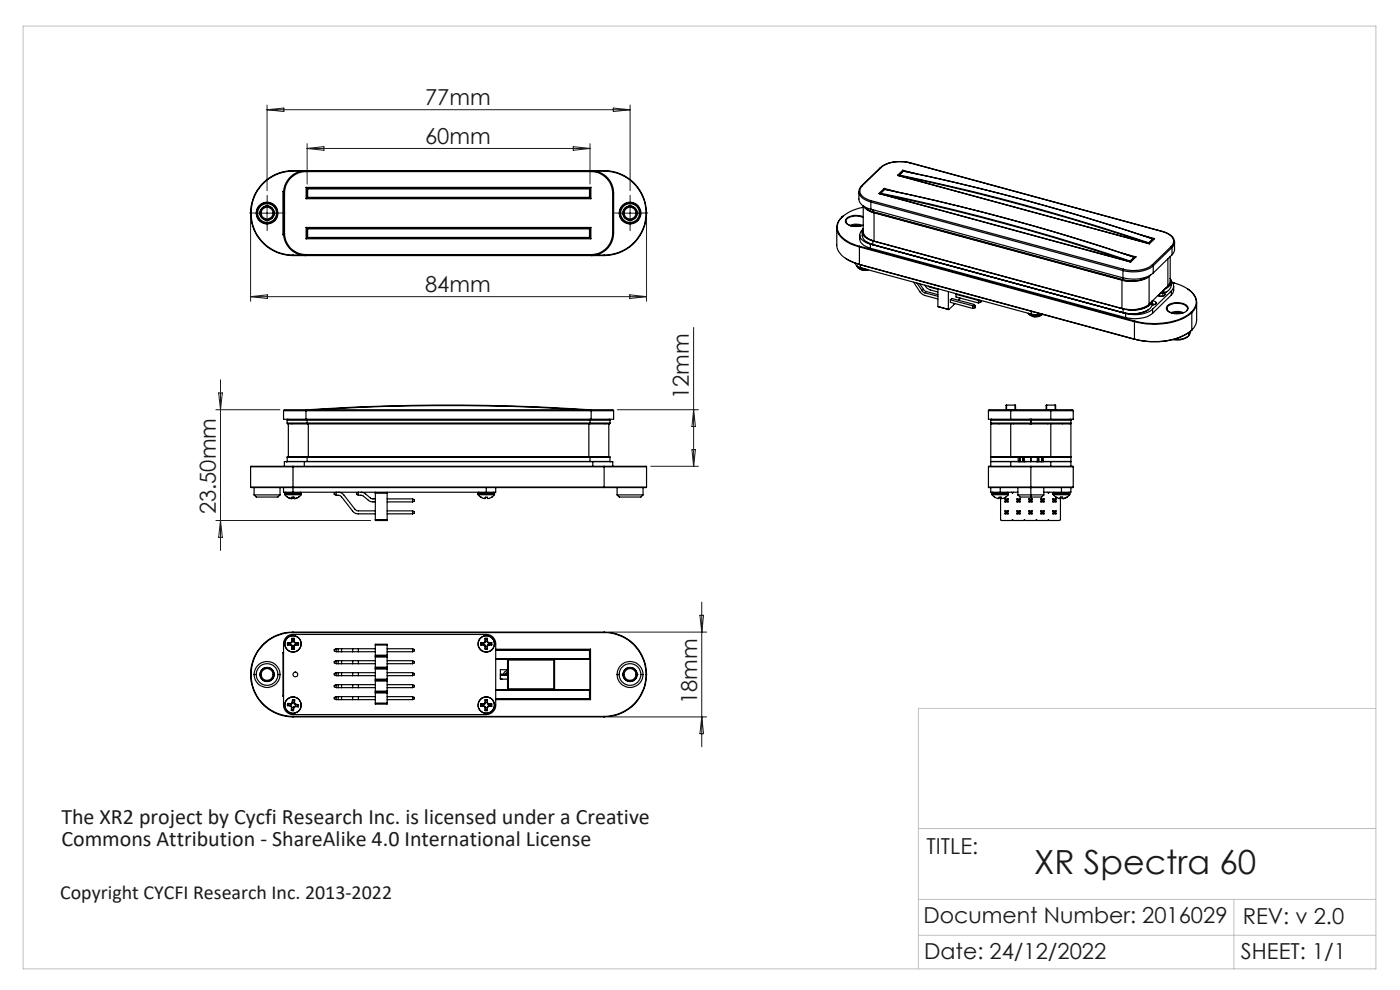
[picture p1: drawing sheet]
<svg xmlns="http://www.w3.org/2000/svg" width="297mm" height="210mm" viewBox="0 0 297 210" stroke-linecap="round" stroke-linejoin="round" font-family="sans-serif">
<path d="M54.2 45.2h-1.3M56.7 42.7v-1.3M56.7 47.7v1.2M59.2 45.2h1.2M131.2 45.2h-1.3M133.7 42.7v-1.3M133.7 47.7v1.2M136.2 45.2h1.2" fill="none" stroke="#191924" stroke-width=".21" stroke-dasharray="15.2 1.3 1.3 1.3"/>
<g fill="none" stroke="#191924" stroke-width=".21">
<path d="M56.7 22.3v18.2M56.7 23.3h77M56.7 23.3l3.5-.4v.8zM65.2 30.5v8.5M65.2 31.5h60M65.2 31.5l3.5-.4v.8zM121.6 31.1l3.6 .4-3.6 .4zM125.2 30.5v8.5M130.1 22.9l3.6 .4-3.6 .4zM133.7 22.3v18.2M53.2 46.2v17.7M54.2 45.2h5"/>
<path d="M56.7 42.7v5M131.2 45.2h5M133.7 42.7v5M137.2 46.2v17.7M53.2 62.9h84M53.2 62.9l3.5-.4v.8zM133.6 62.5l3.6 .4-3.6 .4zM147.1 69.5v29.4M45.8 86.9h13.6M46.4 83.4h.8l-.4 3.5zM46.8 80.6v36.2M131 86.9h17.2"/>
<path d="M138 98.9h10.2M146.8 95.4h.7l-.4 3.5zM147.1 86.9l.4 3.6h-.7zM45.8 110.4h32.8M46.8 110.4l.4 3.6h-.8zM129.2 134.1h20.7M148.5 130.5h.8l-.4 3.6zM148.9 127.7v30.7M129.2 152.1h20.7M148.9 152.1l.4 3.5h-.8z"/>
</g>
<path d="M4.9 5.5h287v200h-287zM291.9 150.3h-97.1v55.2M194.8 175.7h97.1M194.8 198.4h97.1M194.8 190.8h97.1M261.8 190.8v14.7" fill="none" stroke="#c0c0c0" stroke-width=".21"/>
<g fill="none" stroke="#000" stroke-width=".25">
<path d="M62.2 36.3a8.9 8.9 0 0 0-8.9 8.9M62.2 36.2a9 9 0 0 0-9 9M62.2 36.2v.1M62.2 36.2h66M62.2 36.3h1.7M64.9 36.4v-.1a4.4 4.4 0 0 0-4.6 4.6h.1M64.9 36.4a4.6 4.6 0 0 0-4.5 4.5M64.9 36.4h60.5M64.9 39.7l.3 .3M64.9 39.7v2.4M64.9 39.7h60.4M65.2 40v1.9"/>
<path d="M65.2 40h.1M65.3 40h59.8M65.3 40v.1M125.1 40v.1M125.1 40h.1M125.2 40v1.9M125.3 39.7l-.1 .3M125.3 39.7v2.4M125.4 36.4a4.6 4.6 0 0 1 4.6 4.5M125.4 36.4v-.1a4.6 4.6 0 0 1 4.8 4.6M126.4 36.3h1.8M128.2 36.3a8.9 8.9 0 0 1 8.9 8.9"/>
<path d="M128.2 36.2a9 9 0 0 1 9 9M128.2 36.2v.1M182.8 39.4l-.5 .8-.1 .6M182.9 39.4a1.56 1.56 0 0 0 .5 2.6l1.4 .6M182.9 39.4h-.1M186.8 35.6h.1M186.8 35.6l-4 3.8M186.9 35.6l-4 3.8M187.6 40v.2M187.6 40l-1.2 1.1M187.6 40l2.7 .7M190.4 37.2l53.4 14.5"/>
<path d="M190.7 37.2h.1M190.7 37.1v.1M190.7 37.2a460.5 460.5 0 0 1 53 14.4M190.7 37.1h.1M190.8 37.1l-.1 .1M190.8 37.1a452.9 452.9 0 0 1 52.9 14.4M191.5 36.1l.1 .2M191.5 36.1l-1.1 1.1M191.5 36.1l2.7 .7M191.6 36.3l-.9 .8M191.6 36.3a460.5 460.5 0 0 1 52.9 14.4M191.6 36.3h.1"/>
<path d="M191.6 36.3l-.8 .8M191.7 36.3a456.1 456.1 0 0 1 52.9 14.4M191.7 36.3h-.1M193 34.6a7 7 0 0 0-6.1 1M193 34.6l53.6 14.5M193.1 34.5a7.4 7.4 0 0 0-6.3 1.1M193.1 34.5l-.1 .1M193.1 34.5l53.5 14.6M53.2 45.2h.1M53.2 45.2a9 9 0 0 0 9 9M53.3 45.2a8.9 8.9 0 0 0 8.9 8.9M55.2 45.2a1.5 1.5 0 0 0 1.5 1.5 1.5 1.5 0 0 0 1.5-1.5"/>
<path d="M55.2 45.2a1.5 1.5 0 0 1 1.5-1.5 1.5 1.5 0 0 1 1.5 1.5M55.2 45.2h.1M55.2 45.2h.2M55.4 45.2a1.24 1.24 0 0 1 1.3-1.3 1.24 1.24 0 0 1 1.2 1.3M55.4 45.2a1.23 1.23 0 0 0 1.3 1.3 1.23 1.23 0 0 0 1.2-1.3M57.9 45.2h.3M58.2 45.2h.1M60 40.6l.1 .1M60 40.6v9.2M60 40.6h.2M60 49.8h.2M60.1 40.7h.1"/>
<path d="M60.1 49.7l-.1 .1M60.1 49.7h.1M60.1 40.7v9M60.4 49.5a4.5 4.5 0 0 0 4.5 4.5M60.4 49.5h-.1a4.4 4.4 0 0 0 4.6 4.6v-.1M60.4 40.9v8.6M62.2 54.1v.1M62.2 54.2h66M62.2 54.1h1.7M64.9 54h60.5M64.9 48.3l.3 .2M64.9 48.3v2.4"/>
<path d="M64.9 42.1h60.4M64.9 50.7h60.4M64.9 48.3h60.4M65.2 41.9l-.3 .2M65.2 50.4l-.3 .3M65.2 48.5v1.9M65.2 41.9h.1M65.2 48.5h.1M65.2 50.4h.1M65.3 40.1h59.8M65.3 41.9h59.8M65.3 41.9h.1"/>
<path d="M65.3 50.4h59.8M65.3 50.4h.1M65.3 48.5h59.8M65.3 48.5h.1M65.3 40.1v1.8M65.3 48.5v1.9M125.1 41.9h.1M125.1 50.4h.1M125.1 48.5h.1M125.1 40.1v1.8M125.1 48.5v1.9M125.2 41.9l.1 .2"/>
<path d="M125.2 50.4l.1 .3M125.2 48.5v1.9M125.3 48.3l-.1 .2M125.3 48.3v2.4M126.4 54.1h1.8M128.2 54.1v.1M130 40.9h.2M130 49.5a4.6 4.6 0 0 1-4.6 4.5M130 49.5h.2M130 40.9v8.6M130.2 49.5a4.6 4.6 0 0 1-4.8 4.6v-.1M130.2 40.9v8.6"/>
<path d="M132.2 45.2a1.5 1.5 0 0 0 1.4 1.5 1.5 1.5 0 0 0 1.5-1.5M132.2 45.2a1.5 1.5 0 0 1 1.4-1.5 1.5 1.5 0 0 1 1.5 1.5M132.2 45.2h.1M132.2 45.2h.2M132.4 45.2a1.25 1.25 0 0 1 1.2-1.3 1.25 1.25 0 0 1 1.3 1.3M132.4 45.2a1.25 1.25 0 0 0 1.2 1.3 1.25 1.25 0 0 0 1.3-1.3M134.9 45.2h.2M135.1 45.2h.1M137.1 45.2a8.9 8.9 0 0 1-8.9 8.9M137.1 45.2h.1M137.2 45.2a9 9 0 0 1-9 9M177.5 48.3v3.7a4.4 4.4 0 0 0 3.3 3.6l1.5 .5"/>
<path d="M178.6 46.1a2.91 2.91 0 0 0 .4 4.8l1.3 .8 2 .7M178.6 46.1h.1M178.6 46.1a2.84 2.84 0 0 0 .5 4.7l1.1 .7 2.2 .7M178.9 45.8l-.3 .3M179.4 54.8l1.5 .8 1.5 .5M179.5 47l.2 .4 .9 .5M180.3 47.8a3.3 3.3 0 0 1 2.7 0M180.8 48l.7-.2 1 .2M180.9 47.9h.1M180.9 47.9h1.5M181.5 55.9l.2 .5 .8 .4M181.8 56.3l.3 .6"/>
<path d="M181.8 56.4l.6 .5 1.3 .2M182.1 56.9l-.2-.2a2.1 2.1 0 0 0 2.3 .5M182.1 56.9l.9 .3h.9M182.2 40.7v1.5a2.44 2.44 0 0 0 2 2l.5 .2M182.2 40.7a2.49 2.49 0 0 0 2 2l.5 .2M182.2 56.7l.8 .2M182.3 56.1h.1M182.3 56.1l58.4 15.9M182.3 52.4l58.4 15.9M182.3 56.1l58.4 15.8M182.3 52.4v3.7M182.4 52.2l-.1 .2"/>
<path d="M182.4 52.2l58.3 15.9M182.4 49.8a2.19 2.19 0 0 0 1.8 2.7l.4 .2M182.4 47.9h.1M182.5 56.8l36.3 9.8M182.5 56.2v.6M182.9 49.2a2.2 2.2 0 0 0 1.8 2.5l.5 .2M183 48.7a1.55 1.55 0 0 0-.5 1.6 1.55 1.55 0 0 0 1.2 1.1l.9 .4M183.1 43.6l.9 .9 1.2 .5M183.1 46a3.2 3.2 0 0 0-3.7 .6 1.38 1.38 0 0 0 1.6 1.4h1.2l.9-.2M183.1 43.9a9.1 9.1 0 0 0-4.5 2.2M183.1 43.7v5.5a2.63 2.63 0 0 0 2.3 1.9M183.1 48.5a1.56 1.56 0 0 0 1.1 2.2l1 .3"/>
<path d="M183.1 48.5a1.4 1.4 0 0 0 .8 2l1.3 .6M183.1 46.1a3.3 3.3 0 0 0-3.6 .6l-.1 .3M183.2 43.7l.7 .6 1.3 .6M183.8 51.3l1.4 .6M183.8 44.4l1.6 .7M184.6 51.8l54.2 14.7M184.6 51.8v.9M184.6 52.7l54.2 14.7M184.7 42.9l53.5 14.5M184.7 42.9v1.5M184.7 44.4l53.5 14.5M184.8 42.6l-.1 .3"/>
<path d="M184.8 42.6l53.5 14.5M185.2 44.9v.1M185.2 51.1l53.1 14.4M185.2 51.9l53.1 14.4M185.2 44.5v.4M185.2 51.1v.8M185.2 44.9l53.1 14.4M185.2 51.1h.1M185.2 45l53.1 14.4M185.4 45.1l52.6 14.3M185.4 45.1v6M185.4 51.1l52.6 14.3"/>
<path d="M186.4 41.1l53.4 14.4M186.4 41.1l53.5 14.5M186.7 41.1h.1M186.8 41l-.1 .1M186.8 41.1a466.8 466.8 0 0 1 52.9 14.4M186.8 41.1h.1M186.8 41v.1M186.8 41a460.5 460.5 0 0 1 52.9 14.4M186.8 41h.1M187.6 40.2h.1M187.6 40.2l-.8 .8M187.7 40.2a457.4 457.4 0 0 1 52.9 14.4"/>
<path d="M187.7 40.2h.1M187.7 40.2l-.9 .8M187.7 40.2a453.1 453.1 0 0 1 52.9 14.3M193.8 59.9l1.4 2 .6 .6 3.2 .9M238 59.4l2.4 .3M238 59.4v6M238.1 53.7l2.9 .8M238.2 57.4v1.5M238.3 59.3v.1M238.3 58.9v.4M238.3 57.1l-.1 .3M239.7 55.5h.1"/>
<path d="M239.7 55.4v.1M239.7 55.4l.1 .1M239.8 55.5l.1 .1M239.8 55.5h.1M240.6 54.6l.1 .1M240.6 54.6l-.9 .8M240.6 54.5l.1 .1M240.6 54.5v.1M240.7 54.6v.1M240.7 54.7l-.9 .8M241 54.5l-1.2 1M241 54.5l-1.1 1.1"/>
<path d="M242.1 49.8l2.8 .8M243.7 51.6h.1M243.7 51.5v.1M243.7 51.5l.1 .1M243.8 51.7h.1M243.8 51.6h-.1M243.8 51.6h.1M243.8 58.7v5.8M244 58.4a6.4 6.4 0 0 1-5.7 .9M244.2 58.3a6.1 6.1 0 0 1-5.9 1.1M244.5 56.2a7.1 7.1 0 0 1-6.2 .9M244.5 56.2l.2 .2"/>
<path d="M244.5 50.7l.1 .1M244.5 50.7l-.8 .8M244.6 50.7l.1 .1M244.6 50.7h-.1M244.6 50.8l-.8 .8M244.6 50.8h.1M244.7 56.4a7.4 7.4 0 0 1-6.5 1M244.7 57.9a7.4 7.4 0 0 1-6.5 1M244.7 50.8h-.1M244.7 50.8h.1M244.7 56.4v1.5M244.9 50.6l-1.1 1.1"/>
<path d="M246.6 49.1a2.97 2.97 0 0 1 2.4 2l-.2 .6-.3 .6M246.6 49.1h.1M246.6 49.1a2.87 2.87 0 0 1 2.6 2.2M247.8 54.9v5.7M248.2 54.4v5.2l-.4 1M248.2 59.1a1.54 1.54 0 0 1-1 2.1M248.2 59a1.67 1.67 0 0 1-1.2 2.4M248.5 52.3l.1 .2M248.5 59.6l.2 .3a1.3 1.3 0 0 1-.2 1.8M248.5 59.7a2.2 2.2 0 0 1-1.8 2.6M248.5 52.3l-4 3.9M248.6 52.5l-3.9 3.9"/>
<path d="M248.6 52.5v1.5M248.6 54l-3.9 3.9M248.7 59.9l.3 .1M249 60a6.8 6.8 0 0 1 4.6 3.1 2.68 2.68 0 0 1-.9 3.1M249.2 51.3v1.8l-.6 .9M249.2 51.4l-.1 .5-.5 .6M194.5 60l1.1 1.7M195.1 60.2l.8 1.2M195.6 61.7l.6 .4M195.9 61.4l.6 .4M195.9 61.4l-.3 .3M196.2 60.5l.9 .9 1.9 .5"/>
<path d="M196.2 62.1l2.8 .8M196.5 61.8l-.3 .3M196.5 61.8l2.5 .7M196.9 60.7l.5 .3M197.4 61l1.6 .4M197.5 60.8l-.1 .2M199 65l2.2 .6M199 61.2v3.8M199 65l2.3 .7M201.2 61.8v3.8M201.2 65.6l.1 .1M201.6 63.6v.5l4.8 1.3"/>
<path d="M201.6 63.6l.3-.3 4.8 1.3M201.6 63.6l4.8 1.3M202.4 64.5h.1M202.5 64.5l-.1-.1-.1 .3-1 1M202.6 64.4l-.1 .1M202.8 62.4v.6l4.8 1.3M202.8 62.4l4.8 1.3M202.9 62.3l-.1 .1M203.5 63.4h.1M203.6 63.4v-.1l-.3 .4M203.8 63.2l-.2 .2M206.4 64.9v.5"/>
<path d="M206.4 64.9l.4 .1M206.7 64.6l-.3 .3M206.7 64.6l.2 .3M206.8 65v.3M206.8 65.3l-.4 .1M206.9 64.9l-.1 .1M206.9 64.9l-.1 .4M207.6 63.7v.6M207.6 63.7l.4 .2M207.7 63.6l-.1 .1M208 63.9v.2M208 64.1l-.4 .2"/>
<path d="M208.1 63.7v.1M208.1 63.8l-.1 .1M208.1 63.8l-.1 .3M218.2 66.6a2.71 2.71 0 0 0 3 .1 2.15 2.15 0 0 1-3-.1zM218.6 66.6a3.1 3.1 0 0 0 2.2 0l-.9 .1-1.1-.1M218.8 66v.6M219.4 67.2h.1M221.1 66.6a2.73 2.73 0 0 1-3-.1l.3 .2M238.3 65.5h.1M238.3 65.5v.8M238.8 66.5v.9M240.7 71.9v.1"/>
<path d="M240.7 68.3v3.6M240.7 68.1v.2M243.6 65.7a7 7 0 0 1-5.3 .6M243.8 64.5a6.5 6.5 0 0 1-5.8 .9M244.4 64a4.5 4.5 0 0 1-4.4 1.7l-1.1-.1M244.5 64.4v.3M244.5 64.4h.1M244.5 64.4a2.56 2.56 0 0 1-2.4 1.9l-1.6 .3-2.2-.3M244.5 63.8v.8M244.5 65.6a6.4 6.4 0 0 1-5.7 .9M244.5 66.5a6.7 6.7 0 0 1-5.7 .9M244.5 65.6v.9"/>
<path d="M245.3 64.2l-.3 .3-.6 .2 .8-.3a.48 .48 0 0 0-.2-.5 .48 .48 0 0 0-.6 0 3.6 3.6 0 0 1-3.3 1.8h-1.8l-1-.2M245.9 62.5h-.1h.2M246 62.5l-.3 .1M246 62.4v.1M246.1 62.2l.6 .1M246.7 61.7v.6M246.9 62.2l-.2 .1M246.9 61.4v.8M247 62.2l.1 .2a.95 .95 0 0 1-1.4 .3 1.04 1.04 0 0 0 1.4-.3M247.1 62.4h.1M247.6 61.8l-.7 .4M247.6 64.9a3.2 3.2 0 0 1 4.4 .3 1.29 1.29 0 0 1-1.3 1.3 2.99 2.99 0 0 1-3.2-.9z"/>
<path d="M247.8 60.6l-4 3.9M248.4 66.3a3.5 3.5 0 0 1 2.7 0M248.5 61.7v.9M248.5 61.7l-4 3.9M248.5 62.6l-4 3.9M248.8 66.5l.8-.2 1 .2-.7-.2-1 .2M249 66.5h.1M249 66.5h1.5M249 60.7v1l-.5 .9M250.5 66.5h.1M251.9 70.7a15 15 0 0 1-11.2 1.3M251.9 65.5l-.1 .3"/>
<path d="M251.9 65.5a1.25 1.25 0 0 0-1.3-1.1 2.61 2.61 0 0 0-3.1 1 1.06 1.06 0 0 0 1.2 1M252 71.4a3.8 3.8 0 0 1-3.2 .6M252 61.3a2.97 2.97 0 0 1 .8 5M252.2 71.2a3.9 3.9 0 0 1-3.1 .8M252.2 70.6v.6M252.5 70.3l-.1 .5-.2 .4M252.7 66.2a13.4 13.4 0 0 1-11.2 2.1l-.8-.2M252.7 66.2l.1 .1M252.8 70l-.8 .7M252.8 66.3a13.2 13.2 0 0 1-10.5 2.3l-1.6-.3M252.8 70a12.5 12.5 0 0 1-9.6 2.4l-2.5-.5M252.8 66.3v3.7"/>
<path d="M253.9 64.2v3.6a2.75 2.75 0 0 1-1.1 2.2M53.2 99h9M53.2 99v4.3M60.1 87.1h4.8M60.1 87.1v1.8h4.8M60.7 97.9h.1M60.7 97.9h.2M60.9 97.9h.1M61 96.9h.1M60.9 89.7l.1 .2h4.4M60.9 97.9h4.3M60.9 97h4.3"/>
<path d="M60.9 89.1h4.3M60.9 89.7h4.3M60.9 89.1v.6M60.9 97v.9M61.1 88.9l-.2 .2M61.2 89.9v7M62.2 98.9v.1M62.2 98.9l-9 .1M62.2 98.9h66M62.2 99h66M62.2 99v4.3M64.6 97.9h-4.3v1"/>
<path d="M64.6 97.9v1M64.6 97.9h61.2M64.9 86.9h-4.6l-.2 .2M64.9 86.9v.2M64.9 88.9h60.5M64.9 87.1v1.8M64.9 87.1h60.5M64.9 86.9h60.5M65.2 96.9v.1M65.2 97.9h.1M65.2 88.9v.2M65.2 89.7v.2"/>
<path d="M65.2 97h60M65.2 89.1v.6M65.2 97v.9M65.2 89.1h60M65.2 89.7h60M65.2 86.9h.1M65.3 86.9a449.2 449.2 0 0 1 59.8 0M65.3 86.9h.1M65.4 89.9v7h-4.4M65.4 89.9h59.5M66.7 86.9a455.1 455.1 0 0 1 56.9 0M124.9 89.9v7l4.5 .1"/>
<path d="M125.1 86.9h.1M125.2 96.9v.1M125.2 97.9h.1M125.2 89.7v.2M125.2 88.9v.2M125.2 97h4.2M125.2 97.9h4.2M125.2 89.7h4.2M125.2 89.1h4.2M125.2 89.1v.6M125.2 97v.9M125.4 86.9h4.6l.2 .2"/>
<path d="M125.4 87.1h4.8M125.4 86.9v.2M125.4 87.1v1.8M125.8 97.9h4.2v1M125.8 97.9v1M128.2 99h9M128.2 98.9v.1M128.2 98.9l9 .1M128.2 99v4.3M129.2 89.9v7M129.2 88.9l.2 .2M129.4 97.9h.1"/>
<path d="M129.4 89.7l-.1 .2h-4.4M129.4 97.9h.2M129.4 89.1v.6M129.4 97v.9M129.6 97.9h.1M130.2 87.1v1.8h-4.8M137.2 99v4.3M209.7 99h9M209.7 87.1l.1-.2h4.6v.2M209.7 87.1h4.7M209.7 87.1v1.8h4.7M209.7 99v4.3"/>
<path d="M210.2 98.9v-9h17v9M210.2 96.9h16.9M210.2 97.9h4.2M210.2 97.9h.1M210.2 97.9h6.2M210.2 97h6.2M210.2 89.1h8.5M210.2 89.7h8.5M210.2 89.7l.2 .2M210.2 89.1v.6M210.2 96.9v.1M210.4 88.9l-.2 .2"/>
<path d="M213.5 86.9h10.4M213.5 85.9l-.1 1M213.5 86.9h.1M213.5 85.9v1M213.5 85.9h1.8M214.4 88.9h8.5M214.4 87.1h8.5M214.4 97.9h8.5M214.4 87.1v1.8M214.4 89.9v7M214.4 97.9v1M215.3 85.9l.1 1"/>
<path d="M215.3 86.9h.1M215.3 85.9v1M216 97.9h1.5M216 96.9v1M216.4 97.9h-.1M216.4 97h.6M216.4 97.9h.6M216.4 96.9v1M217 97h1.7M217 97.9h1.7M217 96.9v1M217.3 96.9v1"/>
<path d="M217.5 97.9h.1M218.5 88.9l.2 .2M218.6 96.9l.1 .1M218.7 99h9M218.7 98.9v.1M218.7 98.9l9 .1M218.7 98.9l-9 .1M218.7 96.9h.1M218.7 97h1.6M218.7 97.9h1.6M218.7 97.9h.1M218.7 97.9h-.1"/>
<path d="M218.7 89.1h8.5M218.7 89.7h8.5M218.7 89.7l.2 .2M218.7 89.7l-.2 .2M218.7 89.1v.6M218.7 96.9v1M218.7 99v4.3M218.7 96.9v.1M218.9 88.9l-.2 .2M219.9 97.9h.1M219.9 97.9h1.5M220.1 96.9v1"/>
<path d="M220.3 97.9h.7M220.3 97h.7M220.3 96.9v1M221 97.9h.1M221 97.9h6.2M221 97h6.2M221 96.9v1M221.3 96.9v1M222 85.9l-.1 1M222 86.9h.1M222 85.9v1M222 85.9h1.8"/>
<path d="M222.9 87.1v-.2h4.6l.2 .2M222.9 87.1h4.8M222.9 97.9h4.3M222.9 87.1v1.8M222.9 89.9v7M222.9 97.9v1M223.8 85.9l.1 1M223.8 86.9h.1M223.8 85.9v1M227 88.9l.2 .2M227.1 96.9h.1M227.1 96.9l.1 .1"/>
<path d="M227.2 97.9h-.1M227.2 89.7l-.2 .2M227.2 89.1v.6M227.7 87.1v1.8h-4.8M227.7 99v4.3M53.2 103.3l9 .1M53.2 103.3h9M53.9 105h5.5M53.9 105l.5 .4h4.5l.5-.4M53.9 103.4v1.6M59.4 103.4v1.6M60.1 103.4v1h2.1"/>
<path d="M60.4 104.8v.1M60.4 104.6h3.5M60.4 104.8h3.5M60.4 104.6v.2M60.4 104.9l.6 .6M60.4 104.9h3.5M60.6 104.4l-.2 .2M61 105.5l.8 .3M61 105.5l.6 .2M61.6 105.7l.2 .1M61.6 105.7h.1M61.8 105.8h.1"/>
<path d="M61.8 105.8l.1-.1a.25 .25 0 0 1 .3-.2 .25 .25 0 0 1 .2 .2l.1 .1M62.1 105.5l-.3 .3M62.2 103.3v.1M62.2 103.4h66M62.2 103.3h66M62.2 103.4v1M62.2 104.4h41M62.3 105.5v.2M62.3 105.7l.1 .1M63.3 105.5l-.8 .3M63.7 104.4l.2 .2M63.9 104.9l-.6 .6"/>
<path d="M63.9 104.8v.1M63.9 104.6v.2M70.9 104.6l.4-.2v.6l-.4-.1zM71.3 105l.9 .2 2.7 3.4 .6 .3 4.1 .1M71.8 104.4l.5 .1 .5 .4 2.8 3.4 4 .1M75.6 104.6l.4-.2v.6l-.4-.1zM76 105l1.1 .2 1.5 1.2 1 .1M76.6 104.4l.6 .2 1.6 1.2h.8M79.6 110.2h2.5M79.6 104.4v6h2.5v-6M79.6 104.6h2.5M82.1 105.8h5.4"/>
<path d="M82.1 106.5h5.4M82.1 108.4h5.4M82.1 109h5.4M87.5 105.8v.7M87.5 108.4v.6M87.5 105.8l.4 .2v.3l-.4 .2M87.5 108.4l.4 .1v.3l-.4 .2M101.4 104.8l.1 .1M101.4 104.6h3.5M101.4 104.8h3.5M101.4 104.6v.2M101.5 104.9l.5 .6"/>
<path d="M101.5 104.9h3.4M101.6 104.4l-.2 .2M102 105.5h.1M103.2 103.4v1M104.7 104.4l.2 .2M104.9 104.9l-.9 .7a.33 .33 0 0 1-.3 .2 .33 .33 0 0 1-.3-.3 .35 .35 0 0 0-.4-.1 .35 .35 0 0 0-.2 .4l-.8-.3M104.9 104.8v.1M104.9 104.6v.2M105.2 103.4v1h-2M128.2 103.3h9M128.2 103.3v.1M130.9 105h5.5"/>
<path d="M130.9 105l.5 .4h4.6l.4-.4M130.9 103.4v1.6M136.4 103.4v1.6M137.2 103.3l-9 .1M209.7 103.3l9 .1M209.7 103.3h9M210.2 103.4v1h2M210.4 104.8l.1 .1M210.4 104.6h3.5M210.4 104.8h3.5M210.4 104.6v.2M210.5 104.9l.9 .7a.3 .3 0 0 0 .3 .2 .3 .3 0 0 0 .2-.3h.5a.27 .27 0 0 0 .2 .3 .27 .27 0 0 0 .3-.1l1-.8"/>
<path d="M210.5 104.9h3.4M210.6 104.4l-.2 .2M212.2 104.4h3.7M212.2 103.4v1M212.3 105.5v4.7l.1 .2h2.2l.2-.2 .2 .2h2.1l.2-.2 .2 .2h2.2l.2-.2 .2 .2h2.1l.2-.2 .2 .2h2.2l.2-.2v-4.7M213.2 105.8h.7M213.2 106.5h.7M213.2 108.4h.7M213.2 109h.7M213.2 105.8l.2 .2M213.2 105.8v.7M213.2 108.4v.6"/>
<path d="M213.2 108.4l.2 .1M213.4 106.3h.3M213.4 106.3l-.2 .2M213.4 106h.3M213.4 106v.3M213.4 108.5v.3M213.4 108.8l-.2 .2M213.4 108.5h.3M213.4 108.8h.3M213.7 106.3l.2 .2M213.7 106v.3M213.7 108.5v.3"/>
<path d="M213.7 108.8l.2 .2M213.7 104.4l.2 .2M213.9 105.8l-.2 .2M213.9 105.8v.7M213.9 108.4v.6M213.9 108.4l-.2 .1M213.9 104.8v.1M213.9 104.6v.2M214.6 104.4l.2 .2 .2-.2M215.8 105.8h.6M215.8 106.5h.6M215.8 108.4h.6"/>
<path d="M215.8 109h.6M215.8 108.4l.1 .1M215.8 105.8l.1 .2M215.8 105.8v.7M215.8 108.4v.6M215.9 105h5.5M215.9 105l.5 .4h2.3M215.9 103.4v1.6M215.9 106v.3M215.9 108.5v.3M215.9 106.3h.3M215.9 106h.3"/>
<path d="M215.9 106.3l-.1 .2M215.9 108.8l-.1 .2M215.9 108.5h.3M215.9 108.8h.3M216.2 108.8l.2 .2M216.2 106.3l.2 .2M216.2 106v.3M216.2 108.5v.3M216.4 105.8l-.2 .2M216.4 105.8v.7M216.4 108.4v.6M216.4 108.4l-.2 .1"/>
<path d="M218.3 105.8h.6M218.3 106.5h.6M218.3 108.4h.6M218.3 109h.6M218.3 108.4l.2 .1M218.3 105.8l.2 .2M218.3 105.8v.7M218.3 108.4v.6M218.5 106.3h.3M218.5 106h.3M218.5 106.3l-.2 .2M218.5 106v.3"/>
<path d="M218.5 108.5v.3M218.5 108.8l-.2 .2M218.5 108.5h.3M218.5 108.8h.3M218.7 103.3h9M218.7 103.3v.1M218.7 103.4v2M218.8 108.8l.1 .2M218.8 106.3l.1 .2M218.8 106v.3M218.8 108.5v.3M218.9 105.8l-.1 .2"/>
<path d="M218.9 105.8v.7M218.9 108.4v.6M218.9 108.4l-.1 .1M220.8 105.8h.7M220.8 106.5h.7M220.8 108.4h.7M220.8 109h.7M220.8 105.8l.2 .2M220.8 105.8v.7M220.8 108.4v.6M220.8 108.4l.2 .1M221 106v.3"/>
<path d="M221 108.5v.3M221 106.3h.3M221 106h.3M221 106.3l-.2 .2M221 108.8l-.2 .2M221 108.5h.3M221 108.8h.3M221.3 106v.3M221.3 108.5v.3M221.3 106.3l.2 .2M221.3 108.8l.2 .2M221.4 105l-.4 .4h-2.3"/>
<path d="M221.4 104.4h3.8M221.4 103.4v1.6M221.5 105.8l-.2 .2M221.5 105.8v.7M221.5 108.4v.6M221.5 108.4l-.2 .1M222.2 104.4l.2 .2 .2-.2M223.4 105.8h.6M223.4 106.5h.6M223.4 108.4h.6M223.4 109h.6M223.4 108.4l.2 .1"/>
<path d="M223.4 105.8l.2 .2M223.4 105.8v.7M223.4 108.4v.6M223.4 104.8v.1M223.4 104.6h3.5M223.4 104.8h3.5M223.4 104.6v.2M223.4 104.9l.6 .6M223.4 104.9h3.5M223.6 106.3h.2M223.6 106h.2M223.6 106.3l-.2 .2"/>
<path d="M223.6 106v.3M223.6 108.5v.3M223.6 108.5h.2M223.6 108.8h.2M223.6 108.8l-.2 .2M223.6 104.4l-.2 .2M223.8 108.8l.2 .2M223.8 106v.3M223.8 108.5v.3M223.8 106.3l.2 .2M224 105.5l.5 .2a.22 .22 0 0 0 .3 .1 .22 .22 0 0 0 .1-.3 .27 .27 0 0 1 .4-.1 .27 .27 0 0 1 .1 .3M224 105.5h.1"/>
<path d="M224 105.8l-.2 .2M224 105.8v.7M224 108.4v.6M224 108.4l-.2 .1M225.1 105.5l-.1 .3M225.2 103.4v1M225.3 105.5l.1 .2M225.4 105.5v.2M225.4 105.7l.1 .1M225.5 105.8h.1M225.7 105.7l-.2 .1M225.7 105.7l-.1 .1"/>
<path d="M226.3 105.5h.1M226.3 105.5l-.6 .2M226.7 104.4l.2 .2M226.9 104.9l-.5 .6M226.9 104.8v.1M226.9 104.6v.2M227.2 103.4v1h-2M227.7 103.3l-9 .1M60 138.5l.1 .1M60 138.5v9.2M60 138.5h.1M60.7 135.1l.7-.4 .8-.1h41a1.99 1.99 0 0 1 2 2v13a2.05 2.05 0 0 1-2 2h-41a2.05 2.05 0 0 1-2.1-2v-13l.2-.8z"/>
<path d="M61 136.3v.5M61 136.8h.6M61 136.3l.1 .1M61.1 136.4v.3M61.1 136.4h.5M61.1 136.7h.5M61.1 136.7l-.1 .1M61.6 136.8l.2 .1M61.6 136.3h-.6M61.6 136.3v.1M61.6 136.7v.1M61.6 136.7l.3 .1"/>
<path d="M61.8 136.2l-.2 .1M61.8 136.9l.1 .2M61.8 136.2l.1 .1M61.9 136.8l-.1 .1M61.9 136.8l.1 .3M61.9 136.3l-.3 .1M61.9 136l-.1 .2M61.9 137.1v.6M61.9 137.7h.5M61.9 135.4h.5M61.9 135.4v.6M61.9 136l.1 .1"/>
<path d="M61.9 135.4l.1 .1M62 137.6h.3M62 135.5h.3M62 136.1l-.1 .2M62 137.1h-.1M62 135.5v.6M62 137.1v.5M62 137.6l-.1 .1M62.2 134.2a8.9 8.9 0 0 0-8.9 8.9M62.2 134.1a9 9 0 0 0-9 9M62.2 134.1v.1M62.2 134.2h66"/>
<path d="M62.2 134.1h66M62.3 135.5v.6M62.3 137.1v.5M62.3 136.1l.1 .2M62.3 137.1h.1M62.3 137.6l.1 .1M62.4 137.1v.6M62.4 136l.1 .2M62.4 135.4v.6M62.4 136l-.1 .1M62.4 135.4l-.1 .1M62.4 136.8l.1 .1"/>
<path d="M62.4 136.3l.3 .1M62.4 136.8l-.1 .3M62.5 136.2l.2 .1M62.5 136.9l-.1 .2M62.5 136.2l-.1 .1M62.7 136.8l-.2 .1M62.7 136.3h.6M62.7 136.4h.5M62.7 136.7h.5M62.7 136.7l-.3 .1M62.7 136.3v.1M62.7 136.7v.1"/>
<path d="M63.2 136.4v.3M63.2 136.7l.1 .1M63.3 136.8h-.6M63.3 136.3v.5M63.3 136.3l-.1 .1M71.3 137.6v.6M71.3 137.6l-.4 .2v.3l.4 .1M71.3 137.6h.5M71.3 138.2h.5M71.8 137.6h.7M71.8 138.2h.7M71.8 137.6v.6"/>
<path d="M72.5 137.6h2.3M72.5 138.2h2.3M72.5 137.6v.6M74.8 138.2h1.2M74.8 137.6h1.2M74.8 137.6v.6M76 137.6v.6M76 137.6h3.6M76 138.2h3.6M79.6 136.7h2.5v12.7h-2.5zM79.6 139.4h2.5M79.6 139h2.5"/>
<path d="M79.6 136.8h2.5M79.6 139.2h2.5M82.1 137.6h5.4M82.1 138.2h5.4M87.5 137.6v.6M87.5 137.6l.4 .2v.3l-.4 .1M102 136.3v.5M102 136.8h.6M102 136.3l.1 .1M102.1 136.4v.3M102.1 136.4h.5M102.1 136.7h.5"/>
<path d="M102.1 136.7l-.1 .1M102.6 136.8l.2 .1M102.6 136.3h-.6M102.6 136.3v.1M102.6 136.7v.1M102.6 136.7l.3 .1M102.8 136.2l-.2 .1M102.8 136.9l.1 .2M102.8 136.2l.1 .1M102.9 136.8l-.1 .1M102.9 136.3l-.3 .1M102.9 136.8l.1 .3"/>
<path d="M102.9 136l-.1 .2M102.9 137.1v.6M102.9 136l.1 .1M102.9 137.7h.5M102.9 135.4h.5M102.9 135.4v.6M102.9 135.4l.1 .1M103 137.6h.3M103 135.5h.3M103 135.5v.6M103 137.1v.5M103 136.1l-.1 .2"/>
<path d="M103 137.1h-.1M103 137.6l-.1 .1M103.3 135.5v.6M103.3 137.1v.5M103.3 137.1h.1M103.3 136.1l.1 .2M103.3 137.6l.1 .1M103.4 136l.1 .2M103.4 137.1v.6M103.4 135.4v.6M103.4 136l-.1 .1M103.4 135.4l-.1 .1"/>
<path d="M103.4 136.8l.1 .1M103.4 136.8l-.1 .3M103.4 136.3l.3 .1M103.5 136.9l-.1 .2M103.5 136.2l.2 .1M103.5 136.2l-.1 .1M103.7 136.7l-.3 .1M103.7 136.7v.1M103.7 136.4h.5M103.7 136.7h.5M103.7 136.8l-.2 .1M103.7 136.3h.6"/>
<path d="M103.7 136.3v.1M104.2 136.4v.3M104.2 136.7l.1 .1M104.3 136.8h-.6M104.3 136.3v.5M104.3 136.3l-.1 .1M105.2 137.8h20M105.2 139.8h20M105.2 137.7h20.1M105.2 139.7h19.9M105.2 137.9h19.9M125.1 137.9v1.8"/>
<path d="M125.2 137.8v10.5M125.3 137.7l-.1 .1M125.3 137.7v10.7M128.2 134.2a8.9 8.9 0 0 1 8.9 8.9M128.2 134.1v.1M128.2 134.1a9 9 0 0 1 9 9M53.2 143.1a9 9 0 0 0 9 9M53.2 143.1h.1M53.3 143.1a8.9 8.9 0 0 0 8.9 8.9M53.9 143.1a2.75 2.75 0 0 0 2.8 2.7 2.75 2.75 0 0 0 2.7-2.7M53.9 143.1a2.75 2.75 0 0 1 2.8-2.8 2.75 2.75 0 0 1 2.7 2.8M53.9 143.1h.5"/>
<path d="M54.4 143.1a2.29 2.29 0 0 1 2.3-2.3 2.29 2.29 0 0 1 2.2 2.3M54.4 143.1a2.29 2.29 0 0 0 2.3 2.3 2.29 2.29 0 0 0 2.2-2.3M55.2 143.1a1.5 1.5 0 0 0 1.5 1.5 1.5 1.5 0 0 0 1.5-1.5M55.2 143.1a1.5 1.5 0 0 1 1.5-1.5 1.5 1.5 0 0 1 1.5 1.5M55.2 143.1h.1M55.2 143.1h.2M55.4 143.1a1.23 1.23 0 0 0 1.3 1.2 1.23 1.23 0 0 0 1.2-1.2M55.4 143.1a1.24 1.24 0 0 1 1.3-1.3 1.24 1.24 0 0 1 1.2 1.3M57.9 143.1h.3M58.9 143.1h.5M60 147.7h.1M60.1 147.6l-.1 .1"/>
<path d="M61 149.7l.6 .1M61 149.2l.6 .1M61 149.2v.5M61 149.2l.1 .1M61.1 149.6l-.1 .1M61.1 149.6l.5 .1M61.1 149.3v.3M61.1 149.3l.6 .1M61.6 149.8l.2 .1M61.6 149.7v.1M61.6 149.7l.2 .1M61.6 149.3l.1 .1"/>
<path d="M61.8 149.9v.2M61.8 150.7h.5M61.8 149.2l-.2 .1M61.8 150.1v.6M61.8 149.2l.1 .1M61.8 149.8v.1M61.8 149.8l.1 .3M61.9 150.6h.3M61.9 150.6l-.1 .1M61.9 149.3l-.2 .1M61.9 149l-.1 .2M61.9 149h.2"/>
<path d="M61.9 150.1h-.1M61.9 150.1v.5M62.1 148.4h.4M62.1 148.4l-.2 .6M62.1 149l-.2 .3M62.1 148.4v.1M62.1 148.5h.3M62.1 148.5v.5M62.2 152v.1M62.2 152h66M62.2 152.1h66M62.2 150.6l.1 .1"/>
<path d="M62.3 150.1h.1M62.3 150.1l-.1 .5M62.3 150.1v.6M62.4 149.1v.2M62.4 149.1h.1M62.4 149.9l-.1 .2M62.4 149.9l.1 .1M62.4 149.3l.3 .2M62.4 148.5v.6M62.5 150l-.2 .1M62.5 149.1v.2M62.5 148.4v.7"/>
<path d="M62.5 148.4l-.1 .1M62.5 149.3l.2 .1M62.5 149.3h-.1M62.7 149.9l-.2 .1M62.7 149.9h.6M62.7 149.8l-.3 .1M62.7 149.8v.1M62.7 149.8l.5 .1M62.7 149.5h.5M62.7 149.4l.6 .1M62.7 149.4v.1M63.2 149.9h.1"/>
<path d="M63.2 149.5v.4M63.3 149.5v.4M63.3 149.5h-.1M71.3 140.2v.6M71.3 142.7v.6M71.3 145.2v.7M71.3 147.8v.6M71.3 140.2l-.4 .1v.3l.4 .2M71.3 142.7l-.4 .2v.2l.4 .2M71.3 145.2l-.4 .2v.3l.4 .2M71.3 147.8l-.4 .1v.3l.4 .2M71.3 140.8h.5"/>
<path d="M71.3 140.2h.5M71.3 143.3h.5M71.3 142.7h.5M71.3 145.2h.5M71.3 145.9h.5M71.3 147.8h.5M71.3 148.4h.5M71.8 140.8h.7M71.8 140.2h.7M71.8 143.3h.7M71.8 142.7h.7M71.8 145.9h.7"/>
<path d="M71.8 145.2h.7M71.8 147.8h.7M71.8 148.4h.7M71.8 140.2v.6M71.8 142.7v.6M71.8 145.2v.7M71.8 147.8v.6M72.5 140.2v.6M72.5 142.7v.6M72.5 145.2v.7M72.5 147.8v.6M72.5 140.8h2.3"/>
<path d="M72.5 140.2h2.3M72.5 143.3h2.3M72.5 142.7h2.3M72.5 145.2h2.3M72.5 145.9h2.3M72.5 147.8h2.3M72.5 148.4h2.3M74.8 140.8h1.2M74.8 140.2h1.2M74.8 143.3h1.2M74.8 142.7h1.2M74.8 145.9h1.2"/>
<path d="M74.8 145.2h1.2M74.8 148.4h1.2M74.8 147.8h1.2M74.8 140.2v.6M74.8 142.7v.6M74.8 145.2v.7M74.8 147.8v.6M76 140.2v.6M76 142.7v.6M76 145.2v.7M76 147.8v.6M76 140.8h3.6"/>
<path d="M76 140.2h3.6M76 143.3h3.6M76 142.7h3.6M76 145.2h3.6M76 145.9h3.6M76 147.8h3.6M76 148.4h3.6M79.6 144.1h2.5M79.6 149.1h2.5M79.6 147h2.5M79.6 144.5h2.5M79.6 144.3h2.5"/>
<path d="M79.6 141.9h2.5M79.6 146.8h2.5M79.6 146.6h2.5M79.6 141.7h2.5M79.6 141.5h2.5M82.1 140.8h5.4M82.1 140.2h5.4M82.1 143.3h5.4M82.1 142.7h5.4M82.1 145.2h5.4M82.1 145.9h5.4M82.1 147.8h5.4"/>
<path d="M82.1 148.4h5.4M87.5 140.2v.6M87.5 142.7v.6M87.5 145.2v.7M87.5 147.8v.6M87.5 140.2l.4 .1v.3l-.4 .2M87.5 142.7l.4 .2v.2l-.4 .2M87.5 145.2l.4 .2v.3l-.4 .2M87.5 147.8l.4 .1v.3l-.4 .2M102 149.3h.6M102 149.3v.5M102 149.8h.6"/>
<path d="M102 149.3l.1 .1M102.1 149.4v.3M102.1 149.4h.5M102.1 149.7h.5M102.1 149.7l-.1 .1M102.6 149.8l.2 .1M102.6 149.3v.1M102.6 149.7v.1M102.6 149.7l.3 .2M102.8 149.9l.1 .2M102.8 149.2l-.2 .1M102.8 149.2l.1 .1"/>
<path d="M102.9 149.9h-.1M102.9 149.9l.1 .2M102.9 149.3l-.3 .1M102.9 149l-.1 .2M102.9 150.1v.6M102.9 150.1h.1M102.9 149h.1M102.9 150.7h.5M102.9 148.4h.5M102.9 148.4v.6M102.9 148.4l.1 .1M103 150.6h.3"/>
<path d="M103 148.5h.3M103 149l-.1 .3M103 148.5v.5M103 150.1v.5M103 150.6l-.1 .1M103.3 150.1h.1M103.3 149h.1M103.3 149l.1 .3M103.3 150.6l.1 .1M103.3 148.5v.5M103.3 150.1v.5M103.4 150.1v.6"/>
<path d="M103.4 149l.1 .2M103.4 148.4v.6M103.4 148.4l-.1 .1M103.4 149.9h.1M103.4 149.9l-.1 .2M103.4 149.3l.3 .1M103.5 149.9l-.1 .2M103.5 149.2l.2 .1M103.5 149.2l-.1 .1M103.7 149.7l-.3 .2M103.7 149.7v.1M103.7 149.4h.5"/>
<path d="M103.7 149.7h.5M103.7 149.8l-.2 .1M103.7 149.8h.6M103.7 149.3h.6M103.7 149.3v.1M104.2 149.4v.3M104.2 149.7l.1 .1M104.3 149.3v.5M104.3 149.3l-.1 .1M105.2 148.3h20M105.2 146.3h20M105.2 148.4h20.1"/>
<path d="M105.2 146.4h19.9M105.2 148.2h19.9M106.2 143.7l.1 .3 .3 .1M106.2 143.9l.2 .2M106.2 143.1h1.5M106.2 143h.7M106.2 143.3h1.5M106.9 143.1h.1M107.2 143.1h.1M107.3 142.9h.4M107.7 142.7l-.3 .1-.2 .3M107.7 142.3l-.6 .2-.2 .6"/>
<path d="M107.7 142.1h-1.5v2h1.5M107.8 140l-.1-.2v6.5l.1-.2M107.8 140v6.1M107.8 146.1h9.7M107.8 140h9.7M117.5 140l.2-.2v6.5l-.2-.2M117.5 140v6.1M125.1 146.4v1.8M125.2 148.3l.1 .1M128.2 152v.1M130.9 143.1a2.75 2.75 0 0 0 2.8 2.7 2.75 2.75 0 0 0 2.7-2.7M130.9 143.1a2.75 2.75 0 0 1 2.8-2.8 2.75 2.75 0 0 1 2.7 2.8"/>
<path d="M130.9 143.1h.5M131.4 143.1a2.29 2.29 0 0 0 2.3 2.3 2.29 2.29 0 0 0 2.3-2.3M131.4 143.1a2.29 2.29 0 0 1 2.3-2.3 2.29 2.29 0 0 1 2.3 2.3M132.2 143.1a1.5 1.5 0 0 0 1.4 1.5 1.5 1.5 0 0 0 1.5-1.5M132.2 143.1a1.5 1.5 0 0 1 1.4-1.5 1.5 1.5 0 0 1 1.5 1.5M132.2 143.1h.2M132.4 143.1a1.25 1.25 0 0 0 1.2 1.2 1.25 1.25 0 0 0 1.3-1.2M132.4 143.1a1.25 1.25 0 0 1 1.2-1.3 1.25 1.25 0 0 1 1.3 1.3M134.9 143.1h.2M135.1 143.1h.1M136 143.1h.4M137.1 143.1a8.9 8.9 0 0 1-8.9 8.9"/>
<path d="M137.1 143.1h.1M137.2 143.1a9 9 0 0 1-9 9"/>
<circle cx="56.7" cy="45.2" r="2.31"/>
<circle cx="56.7" cy="45.2" r="2.21"/>
<circle cx="56.7" cy="45.2" r="2"/>
<circle cx="133.6" cy="45.2" r="2.3"/>
<circle cx="133.7" cy="45.2" r="2.2"/>
<circle cx="133.7" cy="45.2" r="2"/>
<circle cx="62.2" cy="136.6" r="1.71"/>
<circle cx="62.2" cy="136.6" r="1.75"/>
<circle cx="103.2" cy="136.6" r="1.71"/>
<circle cx="103.2" cy="136.6" r="1.75"/>
<circle cx="125.1" cy="139.8" r=".06"/>
<circle cx="125.1" cy="137.9" r=".07"/>
<circle cx="56.7" cy="143.1" r="1.48"/>
<circle cx="62.2" cy="149.6" r="1.71"/>
<circle cx="62.2" cy="149.6" r="1.76"/>
<circle cx="62.7" cy="143.1" r=".51"/>
<circle cx="103.2" cy="149.6" r="1.76"/>
<circle cx="103.2" cy="149.6" r="1.7"/>
<circle cx="125.1" cy="148.3" r=".06"/>
<circle cx="125.1" cy="146.4" r=".07"/>
</g>
<text font-size="7.1" fill="#191924" x="219.4" y="185.4">XR Spectra 60</text>
<g font-size="4.7" fill="#191924">
<text x="90.2" y="22.3">77mm</text>
<text x="90.2" y="30.5">60mm</text>
<text x="90.2" y="61.9">84mm</text>
<text x="146.2" y="84.7" transform="rotate(-90 146.2 84.7)">12mm</text>
<text x="45.8" y="109.1" transform="rotate(-90 45.8 109.1)">23.50mm</text>
<text x="147.9" y="149.4" transform="rotate(-90 147.9 149.4)">18mm</text>
<text x="13" y="174.7">The XR2 project by Cycfi Research Inc. is licensed under a Creative</text>
<text x="13" y="179.5">Commons Attribution - ShareAlike 4.0 International License</text>
<text x="196.6" y="181.1">TITLE:</text>
<text x="195.9" y="195.9">Document Number: 2016029</text>
<text x="263.6" y="195.9">REV: v 2.0</text>
<text x="196.1" y="203.4">Date: 24/12/2022</text>
<text x="263.3" y="203.5">SHEET: 1/1</text>
</g>
<text font-size="4.2" fill="#191924" x="12.8" y="190.8">Copyright CYCFI Research Inc. 2013-2022</text>
</svg>
